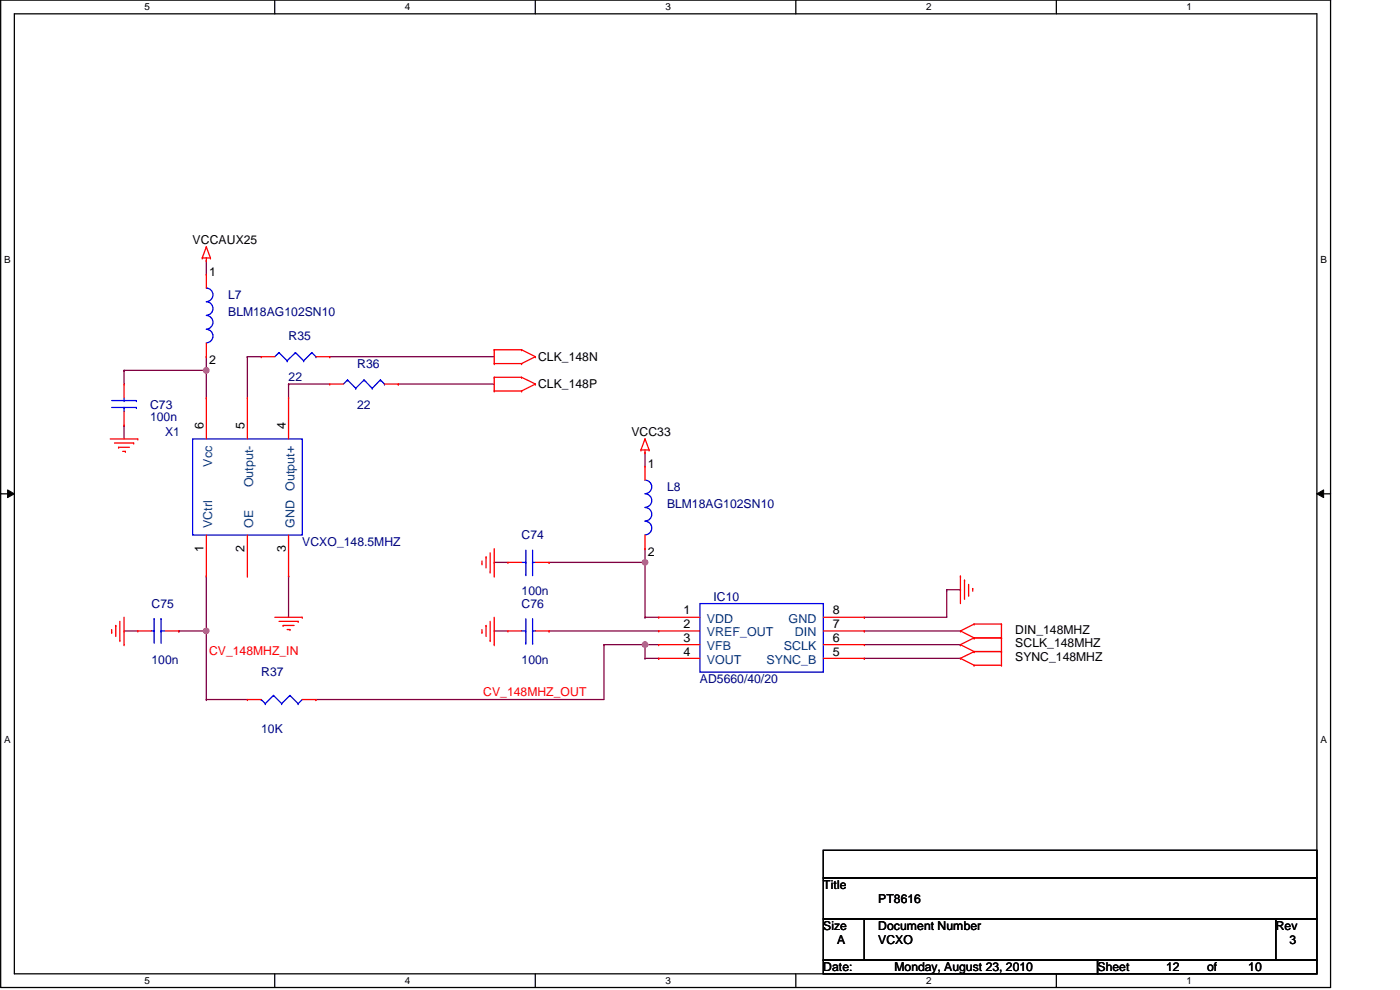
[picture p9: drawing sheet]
<svg xmlns="http://www.w3.org/2000/svg" width="420mm" height="297mm" viewBox="0 0 420 297" stroke-linecap="round" stroke-linejoin="round" font-family="sans-serif">
<path d="M.2 0h399.1v296.3h-399.1zM4.3 4.1h390.9v288.1h-390.9z" fill="none" stroke="#000" stroke-width=".38"/>
<g fill="#fff">
<path d="M43.4 .5h1.6v3.2h-1.6z"/>
<path d="M43.4 292.6h1.6v3.3h-1.6z"/>
</g>
<path d="M82.5 0v4.1M82.5 292.2v4.1" fill="none" stroke="#000" stroke-width=".38"/>
<g fill="#fff">
<path d="M121.5 .5h1.6v3.2h-1.6z"/>
<path d="M121.5 292.6h1.6v3.3h-1.6z"/>
</g>
<path d="M160.6 0v4.1M160.6 292.2v4.1" fill="none" stroke="#000" stroke-width=".38"/>
<g fill="#fff">
<path d="M199.7 .5h1.6v3.2h-1.6z"/>
<path d="M199.7 292.6h1.6v3.3h-1.6z"/>
</g>
<path d="M238.8 0v4.1M238.8 292.2v4.1" fill="none" stroke="#000" stroke-width=".38"/>
<g fill="#fff">
<path d="M277.9 .5h1.6v3.2h-1.6z"/>
<path d="M277.9 292.6h1.6v3.3h-1.6z"/>
</g>
<path d="M317 0v4.1M317 292.2v4.1" fill="none" stroke="#000" stroke-width=".38"/>
<g fill="#fff">
<path d="M356.1 .5h1.6v3.2h-1.6z"/>
<path d="M356.1 292.6h1.6v3.3h-1.6z"/>
<path d="M1.3 76.2h1.9v3.2h-1.9z"/>
<path d="M396.3 76.2h1.9v3.2h-1.9z"/>
<path d="M1.2 220.2h2v3.2h-2z"/>
<path d="M396.2 220.2h2v3.2h-2z"/>
</g>
<path d="M.2 148.2h4.1M395.2 148.2h4.1" fill="none" stroke="#000" stroke-width=".38"/>
<path d="M2.3 147l2 1.2-2 1.1zM395.2 148.2l2-1.2v2.3z" fill="#000"/>
<path d="M2.3 147l2 1.2-2 1.1zM395.2 148.2l2-1.2v2.3z" fill="none" stroke="#000" stroke-width=".3"/>
<path d="M119.5 115.2h28.8" fill="none" stroke="#800040" stroke-width=".38"/>
<circle cx="119.5" cy="115.2" r=".19" fill="#800040"/>
<path d="M37.2 127.6v4.1" fill="none" stroke="#800040" stroke-width=".38"/>
<circle cx="37.2" cy="127.6" r=".19" fill="#800040"/>
<path d="M61.9 111.1v8.3" fill="none" stroke="#800040" stroke-width=".38"/>
<circle cx="61.9" cy="111.1" r=".19" fill="#800040"/>
<path d="M37.2 111.1h24.7" fill="none" stroke="#800040" stroke-width=".38"/>
<circle cx="37.2" cy="111.1" r=".19" fill="#800040"/>
<circle cx="61.9" cy="111.1" r=".81" fill="#f0f"/>
<circle cx="61.9" cy="111.1" r=".81" fill="none" stroke="#f0f" stroke-width=".38"/>
<path d="M37.2 111.1v4.1" fill="none" stroke="#800040" stroke-width=".38"/>
<circle cx="37.2" cy="111.1" r=".19" fill="#800040"/>
<path d="M61.9 78.2v4.1" fill="none" stroke="#800040" stroke-width=".38"/>
<circle cx="61.9" cy="78.2" r=".19" fill="#800040"/>
<path d="M61.9 189.3v20.6" fill="none" stroke="#800040" stroke-width=".38"/>
<circle cx="61.9" cy="189.3" r=".19" fill="#800040"/>
<circle cx="61.9" cy="189.3" r=".8" fill="#f0f"/>
<circle cx="61.9" cy="189.3" r=".8" fill="none" stroke="#f0f" stroke-width=".38"/>
<path d="M86.6 115.2v4.2" fill="none" stroke="#800040" stroke-width=".38"/>
<circle cx="86.6" cy="115.2" r=".19" fill="#800040"/>
<path d="M86.6 115.2h12.4" fill="none" stroke="#800040" stroke-width=".38"/>
<circle cx="86.6" cy="115.2" r=".19" fill="#800040"/>
<path d="M74.2 107v12.4" fill="none" stroke="#800040" stroke-width=".38"/>
<circle cx="74.2" cy="107" r=".19" fill="#800040"/>
<path d="M74.2 107h4.2" fill="none" stroke="#800040" stroke-width=".38"/>
<circle cx="74.2" cy="107" r=".19" fill="#800040"/>
<path d="M99 107h49.3" fill="none" stroke="#800040" stroke-width=".38"/>
<circle cx="99" cy="107" r=".19" fill="#800040"/>
<path d="M86.6 172.8v12.4" fill="none" stroke="#800040" stroke-width=".38"/>
<circle cx="86.6" cy="172.8" r=".19" fill="#800040"/>
<path d="M61.9 107v4.1" fill="none" stroke="#800040" stroke-width=".38"/>
<circle cx="61.9" cy="107" r=".19" fill="#800040"/>
<path d="M53.7 189.3h8.2" fill="none" stroke="#800040" stroke-width=".38"/>
<circle cx="53.7" cy="189.3" r=".19" fill="#800040"/>
<path d="M37.2 189.3h4.1" fill="none" stroke="#800040" stroke-width=".38"/>
<circle cx="37.2" cy="189.3" r=".19" fill="#800040"/>
<path d="M61.9 172.8v16.5" fill="none" stroke="#800040" stroke-width=".38"/>
<circle cx="61.9" cy="172.8" r=".19" fill="#800040"/>
<path d="M193.6 193.4h4.1" fill="none" stroke="#800040" stroke-width=".38"/>
<circle cx="193.6" cy="193.4" r=".19" fill="#800040"/>
<path d="M193.6 193.4v4.1" fill="none" stroke="#800040" stroke-width=".38"/>
<circle cx="193.6" cy="197.5" r=".19" fill="#800040"/>
<circle cx="193.6" cy="193.4" r=".81" fill="#f0f"/>
<circle cx="193.6" cy="193.4" r=".81" fill="none" stroke="#f0f" stroke-width=".38"/>
<path d="M61.9 209.9h12.3" fill="none" stroke="#800040" stroke-width=".38"/>
<circle cx="61.9" cy="209.9" r=".19" fill="#800040"/>
<path d="M193.6 197.5h4.1" fill="none" stroke="#800040" stroke-width=".38"/>
<circle cx="197.7" cy="197.5" r=".19" fill="#800040"/>
<path d="M94.8 209.9h86.5" fill="none" stroke="#800040" stroke-width=".38"/>
<circle cx="94.8" cy="209.9" r=".19" fill="#800040"/>
<path d="M193.6 185.2h4.1" fill="none" stroke="#800040" stroke-width=".38"/>
<circle cx="193.6" cy="185.2" r=".19" fill="#800040"/>
<path d="M193.6 168.7v16.5" fill="none" stroke="#800040" stroke-width=".38"/>
<circle cx="193.6" cy="168.7" r=".19" fill="#800040"/>
<path d="M181.3 193.4v16.5" fill="none" stroke="#800040" stroke-width=".38"/>
<circle cx="181.3" cy="193.4" r=".19" fill="#800040"/>
<path d="M181.3 193.4h12.3" fill="none" stroke="#800040" stroke-width=".38"/>
<circle cx="193.6" cy="193.4" r=".19" fill="#800040"/>
<path d="M284.1 177v8.2" fill="none" stroke="#800040" stroke-width=".38"/>
<circle cx="284.1" cy="177" r=".19" fill="#800040"/>
<path d="M284.1 177h4.1" fill="none" stroke="#800040" stroke-width=".38"/>
<circle cx="288.2" cy="177" r=".19" fill="#800040"/>
<path d="M259.4 189.3h28.8" fill="none" stroke="#800040" stroke-width=".38"/>
<circle cx="259.4" cy="189.3" r=".19" fill="#800040"/>
<path d="M259.4 193.4h28.8" fill="none" stroke="#800040" stroke-width=".38"/>
<circle cx="288.2" cy="193.4" r=".19" fill="#800040"/>
<path d="M259.4 197.5h28.8" fill="none" stroke="#800040" stroke-width=".38"/>
<circle cx="259.4" cy="197.5" r=".19" fill="#800040"/>
<path d="M164.8 189.3h32.9" fill="none" stroke="#800040" stroke-width=".38"/>
<circle cx="164.8" cy="189.3" r=".19" fill="#800040"/>
<path d="M148.3 168.7h4.1" fill="none" stroke="#800040" stroke-width=".38"/>
<circle cx="148.3" cy="168.7" r=".19" fill="#800040"/>
<path d="M148.3 189.3h4.1" fill="none" stroke="#800040" stroke-width=".38"/>
<circle cx="148.3" cy="189.3" r=".19" fill="#800040"/>
<path d="M259.4 185.2h24.7" fill="none" stroke="#800040" stroke-width=".38"/>
<circle cx="259.4" cy="185.2" r=".19" fill="#800040"/>
<path d="M164.8 168.7h28.8" fill="none" stroke="#800040" stroke-width=".38"/>
<circle cx="164.8" cy="168.7" r=".19" fill="#800040"/>
<circle cx="193.6" cy="168.7" r=".8" fill="#f0f"/>
<circle cx="193.6" cy="168.7" r=".8" fill="none" stroke="#f0f" stroke-width=".38"/>
<path d="M193.6 135.8v4.2" fill="none" stroke="#800040" stroke-width=".38"/>
<circle cx="193.6" cy="135.8" r=".19" fill="#800040"/>
<path d="M193.6 164.6v4.1" fill="none" stroke="#800040" stroke-width=".38"/>
<circle cx="193.6" cy="164.6" r=".19" fill="#800040"/>
<path d="M148.3 104.9h8.2" fill="none" stroke="#f00" stroke-width=".38"/>
<circle cx="156.5" cy="104.9" r=".19" fill="#f00"/>
<path d="M156.5 104.9l4.2 2.1" fill="none" stroke="#f00" stroke-width=".38"/>
<circle cx="160.7" cy="107" r=".19" fill="#f00"/>
<path d="M160.7 107l-4.2 2.1" fill="none" stroke="#f00" stroke-width=".38"/>
<circle cx="156.5" cy="109.1" r=".19" fill="#f00"/>
<path d="M148.3 109.1h8.2" fill="none" stroke="#f00" stroke-width=".38"/>
<circle cx="148.3" cy="109.1" r=".19" fill="#f00"/>
<path d="M148.3 104.9v4.2" fill="none" stroke="#f00" stroke-width=".38"/>
<circle cx="148.3" cy="104.9" r=".19" fill="#f00"/>
<path d="M148.3 113.2h8.2" fill="none" stroke="#f00" stroke-width=".38"/>
<circle cx="156.5" cy="113.2" r=".19" fill="#f00"/>
<path d="M156.5 113.2l4.2 2" fill="none" stroke="#f00" stroke-width=".38"/>
<circle cx="160.7" cy="115.2" r=".19" fill="#f00"/>
<path d="M160.7 115.2l-4.2 2.1" fill="none" stroke="#f00" stroke-width=".38"/>
<circle cx="156.5" cy="117.3" r=".19" fill="#f00"/>
<path d="M148.3 117.3h8.2" fill="none" stroke="#f00" stroke-width=".38"/>
<circle cx="148.3" cy="117.3" r=".19" fill="#f00"/>
<path d="M148.3 113.2v4.1" fill="none" stroke="#f00" stroke-width=".38"/>
<circle cx="148.3" cy="113.2" r=".19" fill="#f00"/>
<path d="M292.3 187.2l-4.1 2.1" fill="none" stroke="#f00" stroke-width=".38"/>
<circle cx="292.3" cy="187.2" r=".19" fill="#f00"/>
<path d="M292.3 187.2h8.3" fill="none" stroke="#f00" stroke-width=".38"/>
<circle cx="300.6" cy="187.2" r=".19" fill="#f00"/>
<path d="M300.6 187.2v4.2" fill="none" stroke="#f00" stroke-width=".38"/>
<circle cx="300.6" cy="191.4" r=".19" fill="#f00"/>
<path d="M292.3 191.4h8.3" fill="none" stroke="#f00" stroke-width=".38"/>
<circle cx="292.3" cy="191.4" r=".19" fill="#f00"/>
<path d="M288.2 189.3l4.1 2.1" fill="none" stroke="#f00" stroke-width=".38"/>
<circle cx="288.2" cy="189.3" r=".19" fill="#f00"/>
<path d="M292.3 191.4l-4.1 2" fill="none" stroke="#f00" stroke-width=".38"/>
<circle cx="292.3" cy="191.4" r=".19" fill="#f00"/>
<path d="M292.3 191.4h8.3" fill="none" stroke="#f00" stroke-width=".38"/>
<circle cx="300.6" cy="191.4" r=".19" fill="#f00"/>
<path d="M300.6 191.4v4.1" fill="none" stroke="#f00" stroke-width=".38"/>
<circle cx="300.6" cy="195.5" r=".19" fill="#f00"/>
<path d="M292.3 195.5h8.3" fill="none" stroke="#f00" stroke-width=".38"/>
<circle cx="292.3" cy="195.5" r=".19" fill="#f00"/>
<path d="M288.2 193.4l4.1 2.1" fill="none" stroke="#f00" stroke-width=".38"/>
<circle cx="288.2" cy="193.4" r=".19" fill="#f00"/>
<path d="M292.3 195.5l-4.1 2" fill="none" stroke="#f00" stroke-width=".38"/>
<circle cx="292.3" cy="195.5" r=".19" fill="#f00"/>
<path d="M292.3 195.5h8.3" fill="none" stroke="#f00" stroke-width=".38"/>
<circle cx="300.6" cy="195.5" r=".19" fill="#f00"/>
<path d="M300.6 195.5v4.1" fill="none" stroke="#f00" stroke-width=".38"/>
<circle cx="300.6" cy="199.6" r=".19" fill="#f00"/>
<path d="M292.3 199.6h8.3" fill="none" stroke="#f00" stroke-width=".38"/>
<circle cx="292.3" cy="199.6" r=".19" fill="#f00"/>
<path d="M288.2 197.5l4.1 2.1" fill="none" stroke="#f00" stroke-width=".38"/>
<circle cx="288.2" cy="197.5" r=".19" fill="#f00"/>
<path d="M60.7 77.4h2.4" fill="none" stroke="#f00" stroke-width=".38"/>
<circle cx="60.7" cy="77.4" r=".19" fill="#f00"/>
<path d="M61.9 77.4v.8" fill="none" stroke="#f00" stroke-width=".38"/>
<circle cx="61.9" cy="78.2" r=".19" fill="#f00"/>
<path d="M61.9 74.1l-1.2 3.3" fill="none" stroke="#f00" stroke-width=".38"/>
<circle cx="61.9" cy="74.1" r=".19" fill="#f00"/>
<path d="M61.9 74.1l1.2 3.3" fill="none" stroke="#f00" stroke-width=".38"/>
<circle cx="63.1" cy="77.4" r=".19" fill="#f00"/>
<path d="M82.5 185.2h8.2" fill="none" stroke="#f00" stroke-width=".38"/>
<circle cx="90.7" cy="185.2" r=".19" fill="#f00"/>
<path d="M83.7 186.4h5.8" fill="none" stroke="#f00" stroke-width=".38"/>
<circle cx="89.5" cy="186.4" r=".19" fill="#f00"/>
<path d="M85 187.7h3.3" fill="none" stroke="#f00" stroke-width=".38"/>
<circle cx="85" cy="187.7" r=".19" fill="#f00"/>
<path d="M86.2 188.9h.8" fill="none" stroke="#f00" stroke-width=".38"/>
<circle cx="87" cy="188.9" r=".19" fill="#f00"/>
<path d="M33.1 131.7h8.2" fill="none" stroke="#f00" stroke-width=".38"/>
<circle cx="41.3" cy="131.7" r=".19" fill="#f00"/>
<path d="M34.4 132.9h5.7" fill="none" stroke="#f00" stroke-width=".38"/>
<circle cx="40.1" cy="132.9" r=".19" fill="#f00"/>
<path d="M35.6 134.2h3.3" fill="none" stroke="#f00" stroke-width=".38"/>
<circle cx="35.6" cy="134.2" r=".19" fill="#f00"/>
<path d="M36.8 135.4h.8" fill="none" stroke="#f00" stroke-width=".38"/>
<circle cx="37.6" cy="135.4" r=".19" fill="#f00"/>
<path d="M37.2 185.2v8.2" fill="none" stroke="#f00" stroke-width=".38"/>
<circle cx="37.2" cy="193.4" r=".19" fill="#f00"/>
<path d="M36 186.4v5.8" fill="none" stroke="#f00" stroke-width=".38"/>
<circle cx="36" cy="192.2" r=".19" fill="#f00"/>
<path d="M34.7 187.7v3.3" fill="none" stroke="#f00" stroke-width=".38"/>
<circle cx="34.7" cy="187.7" r=".19" fill="#f00"/>
<path d="M33.5 188.9v.8" fill="none" stroke="#f00" stroke-width=".38"/>
<circle cx="33.5" cy="189.7" r=".19" fill="#f00"/>
<path d="M192.4 135h2.4" fill="none" stroke="#f00" stroke-width=".38"/>
<circle cx="192.4" cy="135" r=".19" fill="#f00"/>
<path d="M193.6 135v.8" fill="none" stroke="#f00" stroke-width=".38"/>
<circle cx="193.6" cy="135.8" r=".19" fill="#f00"/>
<path d="M193.6 131.7l-1.2 3.3" fill="none" stroke="#f00" stroke-width=".38"/>
<circle cx="193.6" cy="131.7" r=".19" fill="#f00"/>
<path d="M193.6 131.7l1.2 3.3" fill="none" stroke="#f00" stroke-width=".38"/>
<circle cx="194.8" cy="135" r=".19" fill="#f00"/>
<path d="M148.3 164.6v8.2" fill="none" stroke="#f00" stroke-width=".38"/>
<circle cx="148.3" cy="172.8" r=".19" fill="#f00"/>
<path d="M147.1 165.9v5.7" fill="none" stroke="#f00" stroke-width=".38"/>
<circle cx="147.1" cy="171.6" r=".19" fill="#f00"/>
<path d="M145.9 167.1v3.3" fill="none" stroke="#f00" stroke-width=".38"/>
<circle cx="145.9" cy="167.1" r=".19" fill="#f00"/>
<path d="M144.6 168.3v.9" fill="none" stroke="#f00" stroke-width=".38"/>
<circle cx="144.6" cy="169.2" r=".19" fill="#f00"/>
<path d="M148.3 185.2v8.2" fill="none" stroke="#f00" stroke-width=".38"/>
<circle cx="148.3" cy="193.4" r=".19" fill="#f00"/>
<path d="M147.1 186.4v5.8" fill="none" stroke="#f00" stroke-width=".38"/>
<circle cx="147.1" cy="192.2" r=".19" fill="#f00"/>
<path d="M145.9 187.7v3.3" fill="none" stroke="#f00" stroke-width=".38"/>
<circle cx="145.9" cy="187.7" r=".19" fill="#f00"/>
<path d="M144.6 188.9v.8" fill="none" stroke="#f00" stroke-width=".38"/>
<circle cx="144.6" cy="189.7" r=".19" fill="#f00"/>
<path d="M288.2 172.8v8.3" fill="none" stroke="#f00" stroke-width=".38"/>
<circle cx="288.2" cy="172.8" r=".19" fill="#f00"/>
<path d="M289.5 174.1v5.7" fill="none" stroke="#f00" stroke-width=".38"/>
<circle cx="289.5" cy="174.1" r=".19" fill="#f00"/>
<path d="M290.7 175.3v3.3" fill="none" stroke="#f00" stroke-width=".38"/>
<circle cx="290.7" cy="178.6" r=".19" fill="#f00"/>
<path d="M291.9 176.6v.8" fill="none" stroke="#f00" stroke-width=".38"/>
<circle cx="291.9" cy="176.6" r=".19" fill="#f00"/>
<path d="M247.1 255.1h148.1v8.3h-148.1zM247.1 263.4h148.1v12.3h-148.1zM247.1 275.7h12.3v12.4h-12.3zM259.4 275.7h123.5v12.4h-123.5zM382.9 275.7h12.3v12.4h-12.3zM247.1 288.1h82.3v4.1h-82.3zM329.4 288.1h65.8v4.1h-65.8z" fill="none" stroke="#000" stroke-width=".38"/>
<path d="M37.2 119.4v.8" fill="none" stroke="#00f" stroke-width=".38"/>
<circle cx="37.2" cy="120.2" r=".19" fill="#00f"/>
<path d="M33.5 122.3h7.4" fill="none" stroke="#00f" stroke-width=".38"/>
<circle cx="40.9" cy="122.3" r=".19" fill="#00f"/>
<path d="M33.5 120.2h7.4" fill="none" stroke="#00f" stroke-width=".38"/>
<circle cx="40.9" cy="120.2" r=".19" fill="#00f"/>
<path d="M37.2 122.3v1.2" fill="none" stroke="#00f" stroke-width=".38"/>
<circle cx="37.2" cy="122.3" r=".19" fill="#00f"/>
<path d="M37.2 115.2v4.2" fill="none" stroke="#f00" stroke-width=".38"/>
<circle cx="37.2" cy="115.2" r=".19" fill="#f00"/>
<path d="M37.2 123.5v4.1" fill="none" stroke="#f00" stroke-width=".38"/>
<circle cx="37.2" cy="127.6" r=".19" fill="#f00"/>
<path d="M45.5 189.3h.8" fill="none" stroke="#00f" stroke-width=".38"/>
<circle cx="46.3" cy="189.3" r=".19" fill="#00f"/>
<path d="M48.3 185.6v7.4" fill="none" stroke="#00f" stroke-width=".38"/>
<circle cx="48.3" cy="185.6" r=".19" fill="#00f"/>
<path d="M46.3 185.6v7.4" fill="none" stroke="#00f" stroke-width=".38"/>
<circle cx="46.3" cy="185.6" r=".19" fill="#00f"/>
<path d="M48.3 189.3h1.3" fill="none" stroke="#00f" stroke-width=".38"/>
<circle cx="48.3" cy="189.3" r=".19" fill="#00f"/>
<path d="M41.3 189.3h4.2" fill="none" stroke="#f00" stroke-width=".38"/>
<circle cx="41.3" cy="189.3" r=".19" fill="#f00"/>
<path d="M49.6 189.3h4.1" fill="none" stroke="#f00" stroke-width=".38"/>
<circle cx="53.7" cy="189.3" r=".19" fill="#f00"/>
<path d="M159.8 168.7h.9" fill="none" stroke="#00f" stroke-width=".38"/>
<circle cx="159.8" cy="168.7" r=".19" fill="#00f"/>
<path d="M157.8 165.1v7.3" fill="none" stroke="#00f" stroke-width=".38"/>
<circle cx="157.8" cy="172.4" r=".19" fill="#00f"/>
<path d="M159.8 165.1v7.3" fill="none" stroke="#00f" stroke-width=".38"/>
<circle cx="159.8" cy="172.4" r=".19" fill="#00f"/>
<path d="M156.5 168.7h1.3" fill="none" stroke="#00f" stroke-width=".38"/>
<circle cx="157.8" cy="168.7" r=".19" fill="#00f"/>
<path d="M160.7 168.7h4.1" fill="none" stroke="#f00" stroke-width=".38"/>
<circle cx="164.8" cy="168.7" r=".19" fill="#f00"/>
<path d="M152.4 168.7h4.1" fill="none" stroke="#f00" stroke-width=".38"/>
<circle cx="152.4" cy="168.7" r=".19" fill="#f00"/>
<path d="M90.7 209.9l-1.2 1.2" fill="none" stroke="#00f" stroke-width=".38"/>
<circle cx="89.5" cy="211.1" r=".19" fill="#00f"/>
<path d="M87 208.7l2.5 2.4" fill="none" stroke="#00f" stroke-width=".38"/>
<circle cx="87" cy="208.7" r=".19" fill="#00f"/>
<path d="M87 208.7l-2.5 2.4" fill="none" stroke="#00f" stroke-width=".38"/>
<circle cx="84.5" cy="211.1" r=".19" fill="#00f"/>
<path d="M82.1 208.7l2.4 2.4" fill="none" stroke="#00f" stroke-width=".38"/>
<circle cx="82.1" cy="208.7" r=".19" fill="#00f"/>
<path d="M82.1 208.7l-2.5 2.4" fill="none" stroke="#00f" stroke-width=".38"/>
<circle cx="79.6" cy="211.1" r=".19" fill="#00f"/>
<path d="M78.4 209.9l1.2 1.2" fill="none" stroke="#00f" stroke-width=".38"/>
<circle cx="78.4" cy="209.9" r=".19" fill="#00f"/>
<path d="M90.7 209.9h4.1" fill="none" stroke="#f00" stroke-width=".38"/>
<circle cx="94.8" cy="209.9" r=".19" fill="#f00"/>
<path d="M74.2 209.9h4.2" fill="none" stroke="#f00" stroke-width=".38"/>
<circle cx="74.2" cy="209.9" r=".19" fill="#f00"/>
<path d="M104.3 114l-1.2 1.2" fill="none" stroke="#00f" stroke-width=".38"/>
<circle cx="104.3" cy="114" r=".19" fill="#00f"/>
<path d="M104.3 114l2.5 2.5" fill="none" stroke="#00f" stroke-width=".38"/>
<circle cx="106.8" cy="116.5" r=".19" fill="#00f"/>
<path d="M109.3 114l-2.5 2.5" fill="none" stroke="#00f" stroke-width=".38"/>
<circle cx="109.3" cy="114" r=".19" fill="#00f"/>
<path d="M109.3 114l2.4 2.5" fill="none" stroke="#00f" stroke-width=".38"/>
<circle cx="111.7" cy="116.5" r=".19" fill="#00f"/>
<path d="M114.2 114l-2.5 2.5" fill="none" stroke="#00f" stroke-width=".38"/>
<circle cx="114.2" cy="114" r=".19" fill="#00f"/>
<path d="M114.2 114l1.2 1.2" fill="none" stroke="#00f" stroke-width=".38"/>
<circle cx="115.4" cy="115.2" r=".19" fill="#00f"/>
<path d="M99 115.2h4.1" fill="none" stroke="#f00" stroke-width=".38"/>
<circle cx="99" cy="115.2" r=".19" fill="#f00"/>
<path d="M115.4 115.2h4.1" fill="none" stroke="#f00" stroke-width=".38"/>
<circle cx="119.5" cy="115.2" r=".19" fill="#f00"/>
<path d="M83.7 105.8l-1.2 1.2" fill="none" stroke="#00f" stroke-width=".38"/>
<circle cx="83.7" cy="105.8" r=".19" fill="#00f"/>
<path d="M83.7 105.8l2.5 2.4" fill="none" stroke="#00f" stroke-width=".38"/>
<circle cx="86.2" cy="108.2" r=".19" fill="#00f"/>
<path d="M88.7 105.8l-2.5 2.4" fill="none" stroke="#00f" stroke-width=".38"/>
<circle cx="88.7" cy="105.8" r=".19" fill="#00f"/>
<path d="M88.7 105.8l2.4 2.4" fill="none" stroke="#00f" stroke-width=".38"/>
<circle cx="91.1" cy="108.2" r=".19" fill="#00f"/>
<path d="M93.6 105.8l-2.5 2.4" fill="none" stroke="#00f" stroke-width=".38"/>
<circle cx="93.6" cy="105.8" r=".19" fill="#00f"/>
<path d="M93.6 105.8l1.2 1.2" fill="none" stroke="#00f" stroke-width=".38"/>
<circle cx="94.8" cy="107" r=".19" fill="#00f"/>
<path d="M78.4 107h4.1" fill="none" stroke="#f00" stroke-width=".38"/>
<circle cx="78.4" cy="107" r=".19" fill="#f00"/>
<path d="M94.8 107h4.2" fill="none" stroke="#f00" stroke-width=".38"/>
<circle cx="99" cy="107" r=".19" fill="#f00"/>
<path d="M193.6 148.2a2.03 2.03 0 0 1 2 2 2.03 2.03 0 0 1-2 2M193.6 152.3a2.03 2.03 0 0 1 2 2 2.03 2.03 0 0 1-2 2 2.07 2.07 0 0 1 2 2.1 2.07 2.07 0 0 1-2 2.1M193.6 144.1a2.03 2.03 0 0 1 2 2 2.03 2.03 0 0 1-2 2" fill="none" stroke="#00f" stroke-width=".38"/>
<path d="M193.6 140v4.1" fill="none" stroke="#f00" stroke-width=".38"/>
<circle cx="193.6" cy="140" r=".19" fill="#f00"/>
<path d="M193.6 160.5v4.1" fill="none" stroke="#f00" stroke-width=".38"/>
<circle cx="193.6" cy="164.6" r=".19" fill="#f00"/>
<path d="M61.9 90.6a2.03 2.03 0 0 1 2 2 2.03 2.03 0 0 1-2 2M61.9 94.7a2.05 2.05 0 0 1 2 2 2.05 2.05 0 0 1-2 2.1M61.9 98.8a2.03 2.03 0 0 1 2 2 2.03 2.03 0 0 1-2 2.1M61.9 86.4a2.03 2.03 0 0 1 2 2.1 2.03 2.03 0 0 1-2 2" fill="none" stroke="#00f" stroke-width=".38"/>
<path d="M61.9 82.3v4.1" fill="none" stroke="#f00" stroke-width=".38"/>
<circle cx="61.9" cy="82.3" r=".19" fill="#f00"/>
<path d="M61.9 102.9v4.1" fill="none" stroke="#f00" stroke-width=".38"/>
<circle cx="61.9" cy="107" r=".19" fill="#f00"/>
<path d="M210 181.1h37.1v20.6h-37.1z" fill="none" stroke="#00f" stroke-width=".38"/>
<path d="M197.7 185.2h12.3" fill="none" stroke="#f00" stroke-width=".38"/>
<circle cx="197.7" cy="185.2" r=".19" fill="#f00"/>
<path d="M197.7 189.3h12.3" fill="none" stroke="#f00" stroke-width=".38"/>
<circle cx="197.7" cy="189.3" r=".19" fill="#f00"/>
<path d="M197.7 193.4h12.3" fill="none" stroke="#f00" stroke-width=".38"/>
<circle cx="197.7" cy="193.4" r=".19" fill="#f00"/>
<path d="M197.7 197.5h12.3" fill="none" stroke="#f00" stroke-width=".38"/>
<circle cx="197.7" cy="197.5" r=".19" fill="#f00"/>
<path d="M247.1 197.5h12.3" fill="none" stroke="#f00" stroke-width=".38"/>
<circle cx="259.4" cy="197.5" r=".19" fill="#f00"/>
<path d="M247.1 193.4h12.3" fill="none" stroke="#f00" stroke-width=".38"/>
<circle cx="259.4" cy="193.4" r=".19" fill="#f00"/>
<path d="M247.1 189.3h12.3" fill="none" stroke="#f00" stroke-width=".38"/>
<circle cx="259.4" cy="189.3" r=".19" fill="#f00"/>
<path d="M247.1 185.2h12.3" fill="none" stroke="#f00" stroke-width=".38"/>
<circle cx="259.4" cy="185.2" r=".19" fill="#f00"/>
<path d="M159.8 189.3h.9" fill="none" stroke="#00f" stroke-width=".38"/>
<circle cx="159.8" cy="189.3" r=".19" fill="#00f"/>
<path d="M157.8 185.6v7.4" fill="none" stroke="#00f" stroke-width=".38"/>
<circle cx="157.8" cy="193" r=".19" fill="#00f"/>
<path d="M159.8 185.6v7.4" fill="none" stroke="#00f" stroke-width=".38"/>
<circle cx="159.8" cy="193" r=".19" fill="#00f"/>
<path d="M156.5 189.3h1.3" fill="none" stroke="#00f" stroke-width=".38"/>
<circle cx="157.8" cy="189.3" r=".19" fill="#00f"/>
<path d="M160.7 189.3h4.1" fill="none" stroke="#f00" stroke-width=".38"/>
<circle cx="164.8" cy="189.3" r=".19" fill="#f00"/>
<path d="M152.4 189.3h4.1" fill="none" stroke="#f00" stroke-width=".38"/>
<circle cx="152.4" cy="189.3" r=".19" fill="#f00"/>
<path d="M57.8 131.7h32.9v28.8h-32.9z" fill="none" stroke="#00f" stroke-width=".38"/>
<path d="M61.9 160.5v12.3" fill="none" stroke="#f00" stroke-width=".38"/>
<circle cx="61.9" cy="172.8" r=".19" fill="#f00"/>
<path d="M74.2 160.5v12.3" fill="none" stroke="#f00" stroke-width=".38"/>
<circle cx="74.2" cy="172.8" r=".19" fill="#f00"/>
<path d="M86.6 160.5v12.3" fill="none" stroke="#f00" stroke-width=".38"/>
<circle cx="86.6" cy="172.8" r=".19" fill="#f00"/>
<path d="M86.6 119.4v12.3" fill="none" stroke="#f00" stroke-width=".38"/>
<circle cx="86.6" cy="119.4" r=".19" fill="#f00"/>
<path d="M74.2 119.4v12.3" fill="none" stroke="#f00" stroke-width=".38"/>
<circle cx="74.2" cy="119.4" r=".19" fill="#f00"/>
<path d="M61.9 119.4v12.3" fill="none" stroke="#f00" stroke-width=".38"/>
<circle cx="61.9" cy="119.4" r=".19" fill="#f00"/>
<circle cx="61.9" cy="111.1" r=".81" fill="#f0f"/>
<circle cx="61.9" cy="111.1" r=".81" fill="none" stroke="#f0f" stroke-width=".38"/>
<circle cx="61.9" cy="189.3" r=".8" fill="#f0f"/>
<circle cx="61.9" cy="189.3" r=".8" fill="none" stroke="#f0f" stroke-width=".38"/>
<circle cx="193.6" cy="193.4" r=".81" fill="#f0f"/>
<circle cx="193.6" cy="193.4" r=".81" fill="none" stroke="#f0f" stroke-width=".38"/>
<circle cx="193.6" cy="168.7" r=".8" fill="#f0f"/>
<circle cx="193.6" cy="168.7" r=".8" fill="none" stroke="#f0f" stroke-width=".38"/>
<g font-size="3.7">
<text x="57.8" y="73.3">VCCAUX25</text>
<text x="62.8" y="82.8">1</text>
<text x="62.8" y="109.1">2</text>
<text x="161.5" y="108.2">CLK_148N</text>
<text x="161.5" y="116.5">CLK_148P</text>
<text x="61.1" y="128.8" transform="rotate(-90 61.1 128.8)">6</text>
<text x="73.4" y="128.8" transform="rotate(-90 73.4 128.8)">5</text>
<text x="85.8" y="128.8" transform="rotate(-90 85.8 128.8)">4</text>
<text x="189.5" y="130.9">VCC33</text>
<text x="194.4" y="140.4">1</text>
<text x="61.1" y="165.5" transform="rotate(-90 61.1 165.5)">1</text>
<text x="73.4" y="165.5" transform="rotate(-90 73.4 165.5)">2</text>
<text x="85.8" y="165.5" transform="rotate(-90 85.8 165.5)">3</text>
<text x="194.4" y="166.7">2</text>
<text x="205.1" y="184.4">1</text>
<text x="250" y="184.4">8</text>
<text x="205.1" y="188.5">2</text>
<text x="250" y="188.5">7</text>
<text x="304.7" y="190.2">DIN_148MHZ</text>
<text x="205.1" y="192.6">3</text>
<text x="205.1" y="196.7">4</text>
<text x="250" y="196.7">5</text>
<text x="250" y="192.6">6</text>
<text x="304.7" y="194.3">SCLK_148MHZ</text>
<text x="304.7" y="198.4">SYNC_148MHZ</text>
<text x="247.1" y="266.7">Title</text>
<text x="263.6" y="270.8">PT8616</text>
<text x="247.1" y="279">Size</text>
<text x="263.6" y="279">Document Number</text>
<text x="382.9" y="279">Rev</text>
<text x="251.2" y="283.1">A</text>
<text x="263.6" y="283.1">VCXO</text>
<text x="387" y="283.1">3</text>
<text x="247.1" y="291.4">Date:</text>
<text x="268.5" y="291.4">Monday, August 23, 2010</text>
<text x="329.4" y="291.4">Sheet</text>
<text x="350" y="291.4">12</text>
<text x="362.3" y="291.4">of</text>
<text x="374.6" y="291.4">10</text>
</g>
<g font-size="3.7" fill="#000080">
<text x="68.5" y="89.7">L7</text>
<text x="68.5" y="94.7">BLM18AG102SN10</text>
<text x="86.6" y="102.1">R35</text>
<text x="107.2" y="110.3">R36</text>
<text x="86.6" y="114.4">22</text>
<text x="45" y="122.7">C73</text>
<text x="107.2" y="122.7">22</text>
<text x="45" y="126.4">100n</text>
<text x="49.6" y="130.9">X1</text>
<text x="200.2" y="147.4">L8</text>
<text x="200.2" y="152.3">BLM18AG102SN10</text>
<text x="156.5" y="161.8">C74</text>
<text x="90.7" y="163.8">VCXO_148.5MHZ</text>
<text x="156.5" y="178.6">100n</text>
<text x="45.5" y="182.3">C75</text>
<text x="156.5" y="182.3">C76</text>
<text x="214.2" y="180.3">IC10</text>
<text x="45.5" y="199.2">100n</text>
<text x="78.4" y="202.9">R37</text>
<text x="156.5" y="199.2">100n</text>
<text x="210" y="205">AD5660/40/20</text>
<text x="78.4" y="219.8">10K</text>
</g>
<g font-size="3.7" fill="#004080">
<text x="63.7" y="140" transform="rotate(-90 63.7 140)">Vcc</text>
<text x="76" y="146.3" transform="rotate(-90 76 146.3)">Output-</text>
<text x="88.3" y="147.2" transform="rotate(-90 88.3 147.2)">Output+</text>
<text x="63.7" y="158.5" transform="rotate(-90 63.7 158.5)">VCtrl</text>
<text x="76" y="158.5" transform="rotate(-90 76 158.5)">OE</text>
<text x="88.3" y="158.5" transform="rotate(-90 88.3 158.5)">GND</text>
<text x="212.1" y="186.9">VDD</text>
<text x="212.1" y="191">VREF_OUT</text>
<text x="236.7" y="186.9">GND</text>
<text x="238.5" y="191">DIN</text>
<text x="212.1" y="195.1">VFB</text>
<text x="235.2" y="195.1">SCLK</text>
<text x="212.1" y="199.2">VOUT</text>
<text x="230" y="199.2">SYNC_B</text>
</g>
<g font-size="3.7" fill="#f00">
<text x="62.7" y="196.5">CV_148MHZ_IN</text>
<text x="145" y="208.9">CV_148MHZ_OUT</text>
</g>
<g font-size="3">
<text x="43.4" y="3.1">5</text>
<text x="121.5" y="3.1">4</text>
<text x="199.7" y="3.1">3</text>
<text x="277.9" y="3.1">2</text>
<text x="356.1" y="3.1">1</text>
<text x="1.3" y="78.8">B</text>
<text x="396.3" y="78.8">B</text>
<text x="1.3" y="222.8">A</text>
<text x="396.3" y="222.8">A</text>
<text x="43.4" y="295.2">5</text>
<text x="121.5" y="295.2">4</text>
<text x="199.7" y="295.2">3</text>
<text x="277.9" y="295.2">2</text>
<text x="356.1" y="295.2">1</text>
</g>
</svg>
